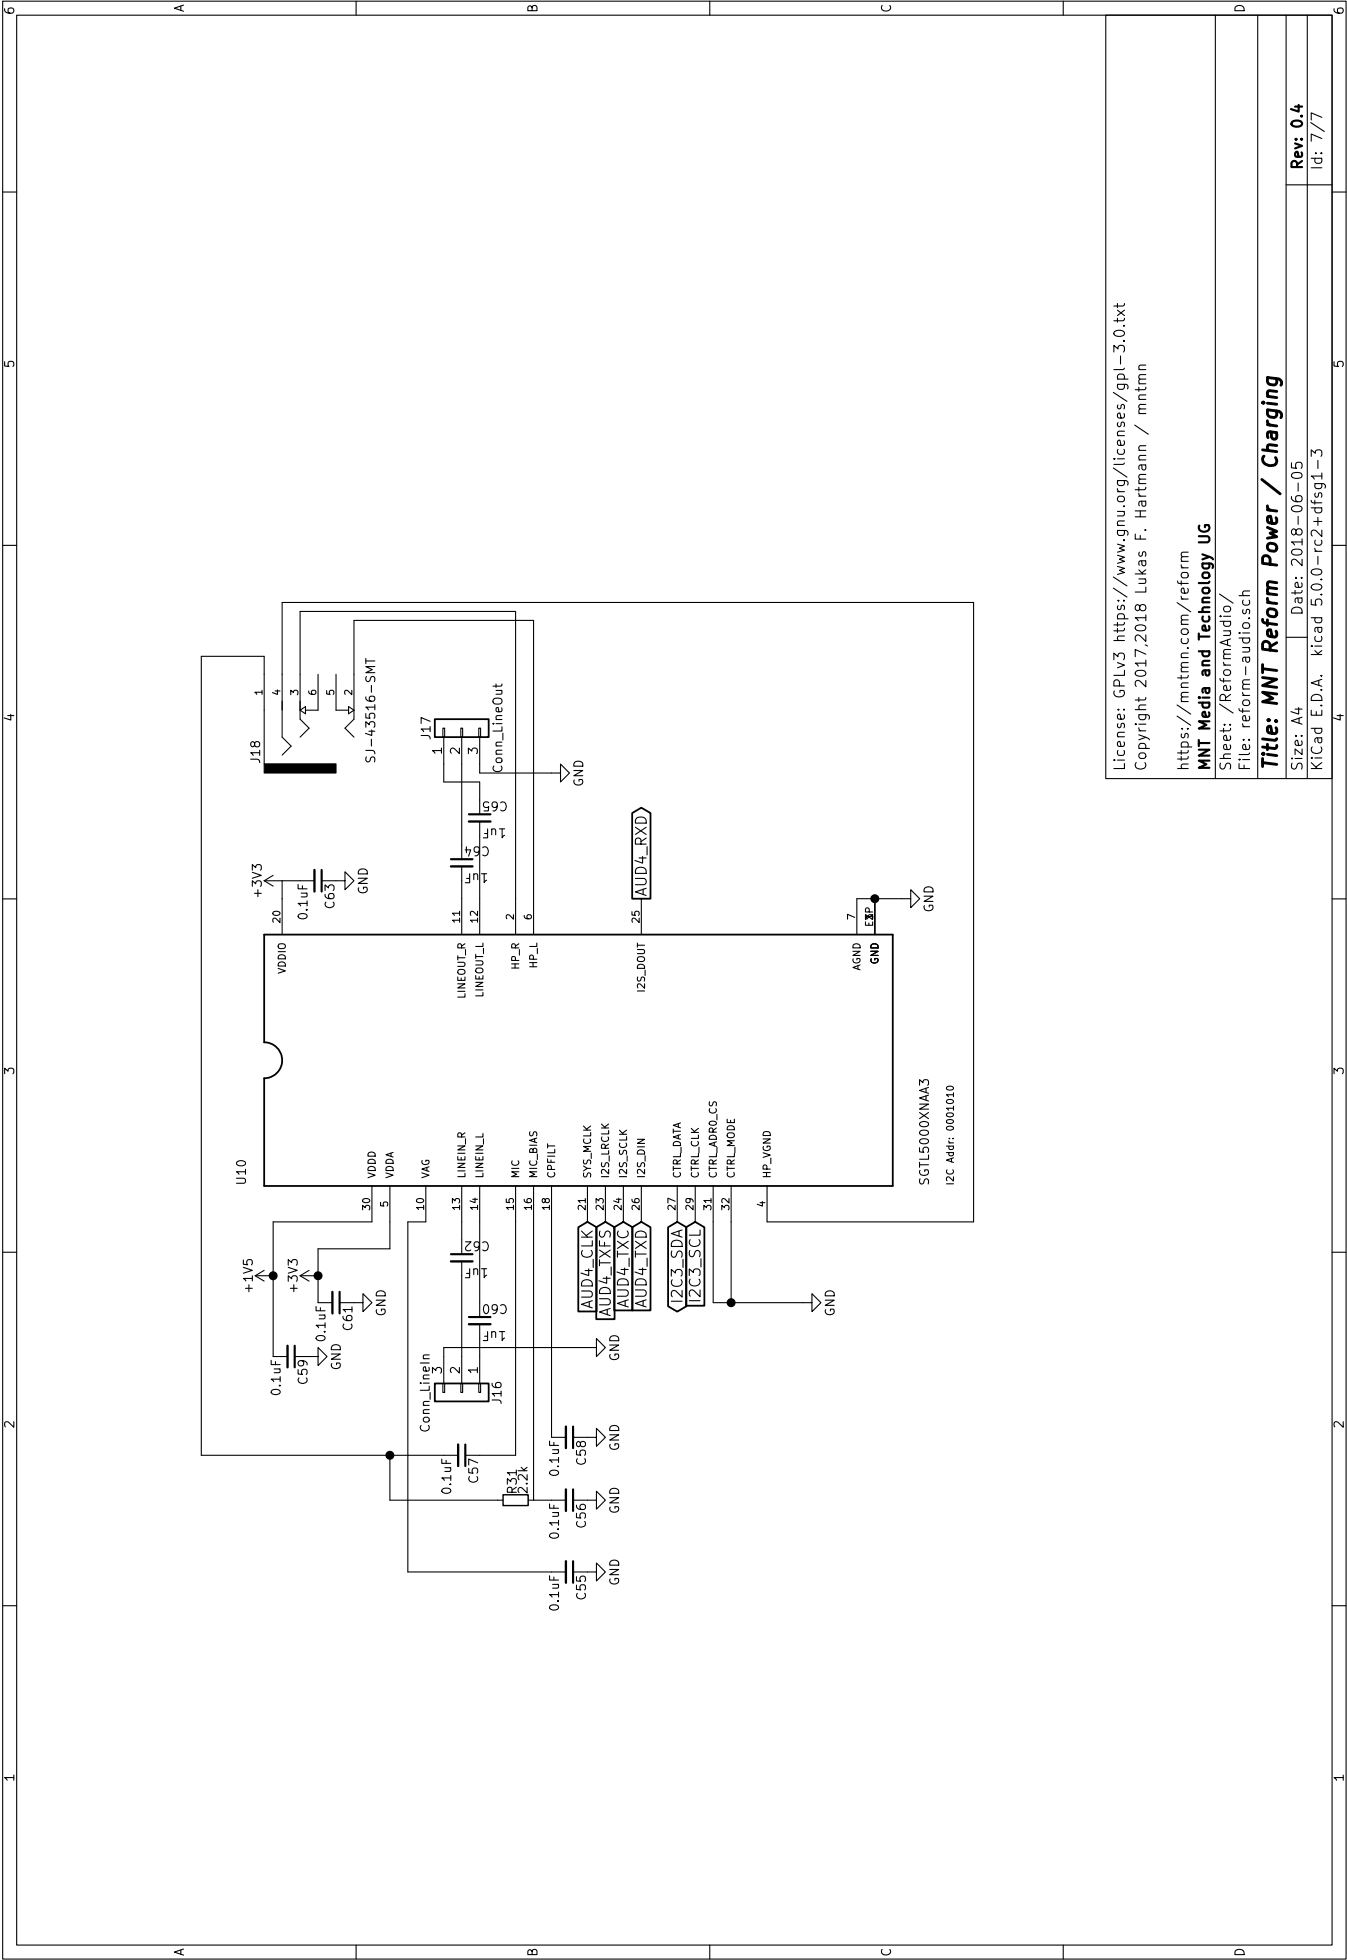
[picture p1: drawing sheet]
<svg xmlns="http://www.w3.org/2000/svg" width="190mm" height="277mm" viewBox="0 0 190 277" stroke-linecap="round" stroke-linejoin="round" font-family="sans-serif">
<g fill="none" stroke="#000" stroke-width=".15">
<path d="M.4 .2h190v277h-190zM2.4 2.1h186v273.1h-186zM50.4 .2v1.9M100.4 .2v1.9M150.4 .2v1.9M156.4 2.1h32v108h-32zM171.9 2.1v108M177.9 2.1v108M181.9 2.1v108M184.9 2.1v108M185.4 17.3l1.9 1.3M186.9 16.6l-1.5-.6v1"/>
<path d="M.4 27.2h2M181.9 26.2h6.5M188.4 27.2h2M157.5 55.5l1.9 1.3M157.5 49.8v-.9l.6 .5 .1-.5h.2h.5l.1 .2v.5l-.1 .2M157.6 46.9a1 1 0 0 1 1.4 .2v.1a.94 .94 0 0 1-1.5 0zM158 54.4h1.3a.39 .39 0 0 1 .2 .6M158 53.6h1.5M158 42.9v.6M158 45v.6M158 43.9l1 .7M158.1 54.4a.5 .5 0 0 0 .1 .6l.5 .1a.47 .47 0 0 0 .3-.6v-.1"/>
<path d="M158.1 53.6a.5 .5 0 0 1 .1-.6l.5-.1a.47 .47 0 0 1 .3 .6v.1M158.5 50.4v1.1M158.9 48.2l.1-.1v.1v.1l-.1-.1h.1M158.9 46.1l.1-.1v.1h-.1h.1M159 52.1l-.2 .2h-1.3M159 45v.3l-.2 .1h-1.3M159 42.9v.2l-.2 .2h-1.3M159 43.9l-1 .7M161.1 58.5h.9M161.1 56.5h.9M161.1 54.8v.6M161.1 54.3h.9"/>
<path d="M161.1 52.3h.9M162 57.8h-.7a.39 .39 0 0 0-.1 .7M162 57.2l-.9 .1v.3l.2 .2M162 55.9h-.9a.45 .45 0 0 0 .1 .6M162 54.8v.3h-.2h-1.2M162 53.6h-.7a.39 .39 0 0 0-.1 .7M162 53h-.7a.34 .34 0 0 0-.3 .3 .34 .34 0 0 0 .3 .3M162 51.7h-.9a.4 .4 0 0 0 .1 .6M.4 77.2h2M160.5 60.1l1.9 1.3M167.1 79.9v.3l.2 .1M167.1 79.4h.9"/>
<path d="M168 78.8h-.7a.39 .39 0 0 0-.1 .6M168 78.1h-.7a.34 .34 0 0 0-.3 .3 .34 .34 0 0 0 .3 .4M182.6 70.2a.62 .62 0 0 0 .7 .8h.6a.48 .48 0 0 0 .1-.8 .61 .61 0 0 0-.7 0 .51 .51 0 0 0 .2 .8M182.6 65.5v.7l.8 .1-.1-.1a.62 .62 0 0 1 .1-.7l.1-.1 .5 .1 .1 .2v.4l-.1 .2M182.7 67a1.16 1.16 0 0 1 1.4 0v.2v.3a1.01 1.01 0 0 1-1.5-.2zM183.6 68.3v1.2M185.4 70.8l.1 .3h.2h1.2M185.4 64.6v-1l.6 .5 .1-.3a.61 .61 0 0 1 .7-.1l.1 .2v.5l-.1 .2M185.4 71.8h1.5M186 68.4h1.2a.42 .42 0 0 1 .2 .7M186 70.8v.5M186 71.8a.48 .48 0 0 0 .1 .7l.1 .1 .6-.1a.48 .48 0 0 0 .1-.7"/>
<path d="M186 69.8a.37 .37 0 0 0 .2 .5 .54 .54 0 0 0 .3-.5h.4v.1v.4M186 68.4a.48 .48 0 0 0 .1 .7h.1h.6a.48 .48 0 0 0 .1-.7M186.4 65.1v1.2M186.9 67.3h-1.5l.5 .5M186.9 66.9v.9M188.4 77.2h2M45 95.4v5.1h-1.8M47.5 95.4v5.1h1.8M49.3 100l.8 .5-.8 .5zM51.7 93.2v.7M51.7 93.5h1.3M70.2 96.8v.4"/>
<path d="M71 96.8l-.1 .2-.1 .1h-1.1M166.5 82.2l.1 .3h.2h1.2M167.1 84.3l.1 .4h.1M167.1 84.7h.9M167.1 82.2v.6M167.1 80.3h.9M167.2 81h.6a.39 .39 0 0 1 .3 .4 .39 .39 0 0 1-.3 .4h-.5a.41 .41 0 0 1-.1-.8zM168 83.2v.5l-.2 .2-.7-.1v-.1v-.5h.3l.2 .7M172.5 84l1.9 1.3M172.5 87.2l.1 .1 .1-.1-.1-.1-.1 .1h.2M172.5 87.9h1.5M173 87.2h1"/>
<path d="M173.1 87.9a.48 .48 0 0 0 .1 .6l.1 .1 .6-.1a.48 .48 0 0 0 .1-.6M173.1 85.9l.2-.1h.5a.41 .41 0 0 1 .3 .4 .41 .41 0 0 1-.3 .4h-.5a.43 .43 0 0 1-.2-.7zM175.2 84.3h1.5M175.8 86.2a.37 .37 0 0 0 .1 .6h.1a.54 .54 0 0 0 .3-.6h.4v.2v.4M175.8 84.9a.48 .48 0 0 0 .1 .6l.1 .1 .6-.1a.48 .48 0 0 0 .1-.6M175.9 88.2l.6-.1a.41 .41 0 0 1 .2 .4 .41 .41 0 0 1-.2 .4h-.5a.41 .41 0 0 1-.1-.7zM176.6 87.5l.1-.1v.1h-.1h.1M176.7 83.6h-.8a.39 .39 0 0 0 0 .7M181.9 90.2h3M37.4 108.1v-15.2h-8.9v113h36.3M39.9 106.8l1.3-1.2-1.3-1.3v-19.1h97.8v87.7h-29.2v-5.1M42.4 104.3l1.3-1.3-1.3-1.3v-15.2h30.5v45.7"/>
<path d="M42.4 100.5l.8-.5v1zM50.1 104.3l-1.3-1.3 1.3-1.3v-13.9h25.4v44.4M51.8 107.1l-.1 .5 .2 .1h.3l.3-.5 .3-.1 .2 .2v.5M62.6 103h.3v1.3h-.3zM62.8 104.3v6.3h5v2.6M65.2 103h.2v1.3h-.2zM65.3 104.3v15.2M67.7 103h.3v1.3h-.3zM67.8 104.3v5.1h11.5v-1.3l1.2 1.3-1.2 1.2v-1.2M67.8 116.2v16M183.2 100.3h.9M183.7 100.1v.9l-1.1-.3"/>
<path d="M.4 127.2h2M37.4 124.6h7.1M37.4 124.6l1.2 .8M38.6 123.8l-1.2 .8M39.9 124.6v7.6M45.5 124.6h3.3v-1.3l1.3 1.3-1.3 1.3v-1.3M65.3 122.6v9.6M90.7 127.1v5.1M123.7 127.1v5.1M128.8 127.1v1.3l1.3-1.3-1.3-1.2v1.2h-7.6v5.1M188.4 127.2h2M133.9 155.6a.56 .56 0 0 1 .9 .3 .55 .55 0 0 1-.5 .2 .55 .55 0 0 1-.4-.3z"/>
<path d="M133.9 153.8a.56 .56 0 0 1 .9 .2 .63 .63 0 0 1-.9 0zM134.8 154.9h-.9l.2 .3M134.8 154.6v.6M.4 177.2h2M37.4 179.7l-1.3 .8M43.7 179.7l-1.3 .8M52.6 167.8v5.1h-14v19h2.1M55.1 167.8v8.9h-10.1v7.6h2M60.2 167.8v5.1h-2.5v49.5h22.3M65.3 167.8v9.6M65.3 178.4v17.3M67.8 167.8v16.5"/>
<path d="M72.9 167.8v38.1h-7.1M75.5 167.8v44.4M78 167.8v35.5h2M83.1 167.8v5.1M85.6 167.8v5.1M88.2 167.8v5.1M90.7 167.8v5.1M95.8 167.8v5.1M98.3 167.8v5.1M100.9 167.8v16.5h13.9v-1.3l1.3 1.3-1.3 1.3v-1.3M103.4 167.8v16.5M188.4 177.2h2"/>
<path d="M36.1 180.5l1.3 .7M36.1 180.5h2.5M41.7 191.9h3.3v-1.3l1.3 1.3-1.3 1.3v-1.3M42.4 180.5h2.6M42.4 180.5l1.3 .7M48 184.3h3.3v-1.3l1.3 1.3-1.3 1.3v-1.3M60.7 191.7h-.7a.31 .31 0 0 0-.1 .5h.1M62.6 195.7h.3v1.3h-.3zM65.2 195.7h.2v1.3h-.2zM67.7 195.7h.3v1.3h-.3zM67.8 187.3v8.4M84.4 190.6v1.3l1.2-1.3-1.2-1.2v1.2h-21.6v5.1"/>
<path d="M55.1 205.9v6.3h16M74.7 212.2h5.3M81 203.3h3.4v-1.2l1.2 1.2-1.2 1.3v-1.3M81 212.2h3.4v-1.2l1.2 1.2-1.2 1.3v-1.3M.4 227.2h2M81 222.4h3.4v-1.3l1.2 1.3-1.2 1.3v-1.3M188.4 227.2h2M50.4 275.2v2M100.4 275.2v2M150.4 275.2v2"/>
</g>
<g fill="none" stroke="#000" stroke-width=".3">
<path d="M183.2 15.1h.9M183.7 14.8v1l-1.1-.4M169.5 75.9h1.3l.2 .2v.3l-.2 .3h-1.3M169.6 74.4a.69 .69 0 0 0 .3 .7 .69 .69 0 0 0 .8 0 .54 .54 0 0 0 .2-.8h-.5v.3M66.3 115.2h3.1M45.5 123.1v3M63.8 121.6h3M63.8 177.4h3M41.7 190.4v3M48 182.8v3M66.3 186.3h3.1M65.8 204.4v3"/>
<path d="M81 201.8v3.1M81 210.7v3.1M81 220.9v3"/>
</g>
<path d="M178.6 57l.1 .1 .1-.1-.1-.1-.1 .1h.2M179.2 59.5a.54 .54 0 0 0 .4 .6M179.2 58l1.7 .2a.62 .62 0 0 1 .2 .9M179.2 53.4l1.7 .2a.6 .6 0 0 1 .2 .9M179.2 57l1.4 .2M179.2 56.1l1.4 .1M179.3 58a.68 .68 0 0 0 .3 1l.6 .1 .2-.1 .2-.3-.1-.5M179.3 53.4a.68 .68 0 0 0 .3 1l.6 .1 .2-.1 .2-.3-.1-.5M180.6 55.4l-1.1-.1h-.2a.6 .6 0 0 0 .1 .8M179.2 60.1l1.4 .2" fill="none" stroke="#000" stroke-width=".41"/>
<path d="M61.5 101.7h7.6v2.6h-7.6zM89.4 115l1.3-.7 1.3 .7v12.1h-2.6zM37.4 132.2h88.9v35.6h-88.9v-15.3a2.54 2.54 0 0 0 2.5-2.5 2.54 2.54 0 0 0-2.5-2.5zM81.8 173.6l1.3-.7 1.3 .7v11.9h-2.6zM84.3 173.6l1.3-.7 1.3 .7v13h-2.6zM86.9 173.6l1.3-.7 1.3 .7v11.8h-2.6zM89.4 173.6l1.3-.7 1.3 .7v11.8h-2.6zM94.5 173.6l1.3-.7 1.3 .7v11.2l-1.3 .8-1.3-.8zM97 173.6l1.3-.7 1.3 .7v11.1h-2.6zM61.5 195.7h7.6v2.6h-7.6z" fill="none" stroke="#000" stroke-width=".25"/>
<g fill="#000" stroke="#000" stroke-width=".25">
<circle cx="123.7" cy="127.1" r=".51"/>
<circle cx="38.6" cy="180.5" r=".51"/>
<circle cx="45" cy="180.5" r=".51"/>
<circle cx="103.4" cy="184.3" r=".51"/>
<circle cx="55.1" cy="205.9" r=".51"/>
</g>
<path d="M66.3 116.2h3.1M44.5 123.1v3M63.8 122.6h3M63.8 178.4h3M40.7 190.4v3M47 182.8v3M66.3 187.3h3.1M64.8 204.4v3M80 201.8v3.1M80 210.7v3.1M80 220.9v3" fill="none" stroke="#000" stroke-width=".33"/>
<path d="M71.1 211.5h3.6v1.5h-3.6z" fill="none" stroke="#000" stroke-width=".2"/>
<path d="M37.4 108.1h10.1v1.3h-10.1z" fill="#000" stroke="#000" stroke-width=".15"/>
<text font-size="2.8" x="180.7" y="109.2" transform="rotate(-90 180.7 109.2)">Title: MNT Reform Power / Charging</text>
<g font-size="2.1">
<text x="184.2" y="24.2" transform="rotate(-90 184.2 24.2)">Rev: 0.4</text>
<text x="187" y="24.2" transform="rotate(-90 187 24.2)">Id: 7/7</text>
<text x="184.2" y="87.2" transform="rotate(-90 184.2 87.2)">Date: 2018-06-05</text>
<text x="159.1" y="109.2" transform="rotate(-90 159.1 109.2)">License: GPLv3 https://www.gnu.org/licenses/gpl-3.0.txt</text>
<text x="162.1" y="109.2" transform="rotate(-90 162.1 109.2)">Copyright 2017,2018 Lukas F. Hartmann / mntmn</text>
<text x="168.1" y="109.2" transform="rotate(-90 168.1 109.2)">https://mntmn.com/reform</text>
<text x="171.1" y="109.2" transform="rotate(-90 171.1 109.2)">MNT Media and Technology UG</text>
<text x="174.1" y="109.2" transform="rotate(-90 174.1 109.2)">Sheet: /ReformAudio/</text>
<text x="176.8" y="109.2" transform="rotate(-90 176.8 109.2)">File: reform-audio.sch</text>
<text x="184.2" y="109.2" transform="rotate(-90 184.2 109.2)">Size: A4</text>
<text x="187" y="109.2" transform="rotate(-90 187 109.2)">KiCad E.D.A. kicad 5.0.0-rc2+dfsg1-3</text>
<text x="91.5" y="126.9" transform="rotate(-90 91.5 126.9)">AUD4_RXD</text>
<text x="83.8" y="185.1" transform="rotate(-90 83.8 185.1)">AUD4_CLK</text>
<text x="88.9" y="185" transform="rotate(-90 88.9 185)">AUD4_TXC</text>
<text x="91.5" y="185" transform="rotate(-90 91.5 185)">AUD4_TXD</text>
<text x="96.5" y="183.9" transform="rotate(-90 96.5 183.9)">I2C3_SDA</text>
<text x="99.1" y="183.7" transform="rotate(-90 99.1 183.7)">I2C3_SCL</text>
<text x="86.4" y="186.2" transform="rotate(-90 86.4 186.2)">AUD4_TXFS</text>
</g>
<g font-size="1.8">
<text x="2" y="2.2" transform="rotate(-90 2 2.2)">6</text>
<text x="26" y="1.8" transform="rotate(-90 26 1.8)">A</text>
<text x="76" y="1.8" transform="rotate(-90 76 1.8)">B</text>
<text x="126" y="1.8" transform="rotate(-90 126 1.8)">C</text>
<text x="176" y="1.8" transform="rotate(-90 176 1.8)">D</text>
<text x="190" y="2.2" transform="rotate(-90 190 2.2)">6</text>
<text x="2" y="52.2" transform="rotate(-90 2 52.2)">5</text>
<text x="190" y="52.2" transform="rotate(-90 190 52.2)">5</text>
<text x="2" y="102.2" transform="rotate(-90 2 102.2)">4</text>
<text x="36.8" y="107.8" transform="rotate(-90 36.8 107.8)">J18</text>
<text x="53.1" y="106.5" transform="rotate(-90 53.1 106.5)">SJ-43516-SMT</text>
<text x="60.9" y="104.5" transform="rotate(-90 60.9 104.5)">J17</text>
<text x="62.5" y="106.7" transform="rotate(-90 62.5 106.7)">1</text>
<text x="65" y="106.7" transform="rotate(-90 65 106.7)">2</text>
<text x="67.6" y="106.7" transform="rotate(-90 67.6 106.7)">3</text>
<text x="190" y="102.2" transform="rotate(-90 190 102.2)">4</text>
<text x="71.1" y="109.1" transform="rotate(-90 71.1 109.1)">Conn_LineOut</text>
<text x="71.6" y="113.4" transform="rotate(-180 71.6 113.4)">C65</text>
<text x="82.5" y="111.3" transform="rotate(-90 82.5 111.3)">GND</text>
<text x="69.1" y="119.7" transform="rotate(-180 69.1 119.7)">C64</text>
<text x="71.5" y="117.2" transform="rotate(-180 71.5 117.2)">1uF</text>
<text x="68.9" y="123.5" transform="rotate(-180 68.9 123.5)">1uF</text>
<text x="37" y="126.7" transform="rotate(-90 37 126.7)">+3V3</text>
<text x="43.5" y="129.9" transform="rotate(-90 43.5 129.9)">0.1uF</text>
<text x="47.3" y="128.4" transform="rotate(-90 47.3 128.4)">C63</text>
<text x="52" y="126.6" transform="rotate(-90 52 126.6)">GND</text>
<text x="132" y="129.1" transform="rotate(-90 132 129.1)">GND</text>
<text x="2" y="152.2" transform="rotate(-90 2 152.2)">3</text>
<text x="190" y="152.2" transform="rotate(-90 190 152.2)">3</text>
<text x="34.8" y="167.5" transform="rotate(-90 34.8 167.5)">U10</text>
<text x="131.4" y="167.4" transform="rotate(-90 131.4 167.4)">SGTL5000XNAA3</text>
<text x="68.9" y="179.4" transform="rotate(-180 68.9 179.4)">1uF</text>
<text x="69.1" y="175.6" transform="rotate(-180 69.1 175.6)">C62</text>
<text x="35.8" y="182.6" transform="rotate(-90 35.8 182.6)">+1V5</text>
<text x="42.1" y="182.6" transform="rotate(-90 42.1 182.6)">+3V3</text>
<text x="71.6" y="184.5" transform="rotate(-180 71.6 184.5)">C60</text>
<text x="46" y="189.6" transform="rotate(-90 46 189.6)">0.1uF</text>
<text x="49.9" y="188.1" transform="rotate(-90 49.9 188.1)">C61</text>
<text x="54.6" y="186.2" transform="rotate(-90 54.6 186.2)">GND</text>
<text x="71.5" y="188.3" transform="rotate(-180 71.5 188.3)">1uF</text>
<text x="118.1" y="186.2" transform="rotate(-90 118.1 186.2)">GND</text>
<text x="39.7" y="197.2" transform="rotate(-90 39.7 197.2)">0.1uF</text>
<text x="43.5" y="195.7" transform="rotate(-90 43.5 195.7)">C59</text>
<text x="48.2" y="193.9" transform="rotate(-90 48.2 193.9)">GND</text>
<text x="62.5" y="194.3" transform="rotate(-90 62.5 194.3)">3</text>
<text x="65" y="194.3" transform="rotate(-90 65 194.3)">2</text>
<text x="67.6" y="194.3" transform="rotate(-90 67.6 194.3)">1</text>
<text x="87.6" y="192.6" transform="rotate(-90 87.6 192.6)">GND</text>
<text x="2" y="202.2" transform="rotate(-90 2 202.2)">2</text>
<text x="60.8" y="202.4" transform="rotate(-90 60.8 202.4)">Conn_LineIn</text>
<text x="70.9" y="198.5" transform="rotate(-90 70.9 198.5)">J16</text>
<text x="190" y="202.2" transform="rotate(-90 190 202.2)">2</text>
<text x="67.6" y="209.7" transform="rotate(-90 67.6 209.7)">C57</text>
<text x="79.1" y="208.6" transform="rotate(-90 79.1 208.6)">0.1uF</text>
<text x="82.9" y="207.2" transform="rotate(-90 82.9 207.2)">C58</text>
<text x="87.6" y="205.3" transform="rotate(-90 87.6 205.3)">GND</text>
<text x="63.8" y="211.2" transform="rotate(-90 63.8 211.2)">0.1uF</text>
<text x="73.1" y="211.2" transform="rotate(-90 73.1 211.2)">R31</text>
<text x="74.6" y="211.1" transform="rotate(-90 74.6 211.1)">2.2k</text>
<text x="87.6" y="214.2" transform="rotate(-90 87.6 214.2)">GND</text>
<text x="79.1" y="217.5" transform="rotate(-90 79.1 217.5)">0.1uF</text>
<text x="82.9" y="216" transform="rotate(-90 82.9 216)">C56</text>
<text x="79.1" y="227.7" transform="rotate(-90 79.1 227.7)">0.1uF</text>
<text x="82.9" y="226.2" transform="rotate(-90 82.9 226.2)">C55</text>
<text x="87.6" y="224.3" transform="rotate(-90 87.6 224.3)">GND</text>
<text x="2" y="252.2" transform="rotate(-90 2 252.2)">1</text>
<text x="190" y="252.2" transform="rotate(-90 190 252.2)">1</text>
<text x="26" y="276.8" transform="rotate(-90 26 276.8)">A</text>
<text x="76" y="276.8" transform="rotate(-90 76 276.8)">B</text>
<text x="126" y="276.8" transform="rotate(-90 126 276.8)">C</text>
<text x="176" y="276.8" transform="rotate(-90 176 276.8)">D</text>
</g>
<g font-size="1.4">
<text x="37.1" y="98.3" transform="rotate(-90 37.1 98.3)">1</text>
<text x="39.6" y="98.3" transform="rotate(-90 39.6 98.3)">4</text>
<text x="42.2" y="98.3" transform="rotate(-90 42.2 98.3)">3</text>
<text x="44.7" y="98.3" transform="rotate(-90 44.7 98.3)">6</text>
<text x="47.3" y="98.3" transform="rotate(-90 47.3 98.3)">5</text>
<text x="49.8" y="98.3" transform="rotate(-90 49.8 98.3)">2</text>
<text x="39.6" y="130.5" transform="rotate(-90 39.6 130.5)">20</text>
<text x="65" y="130.5" transform="rotate(-90 65 130.5)">11</text>
<text x="67.6" y="130.5" transform="rotate(-90 67.6 130.5)">12</text>
<text x="72.7" y="130.1" transform="rotate(-90 72.7 130.1)">2</text>
<text x="75.2" y="130.1" transform="rotate(-90 75.2 130.1)">6</text>
<text x="90.4" y="130.5" transform="rotate(-90 90.4 130.5)">25</text>
<text x="120.9" y="130.1" transform="rotate(-90 120.9 130.1)">7</text>
<text x="123.5" y="131.1" transform="rotate(-90 123.5 131.1)">EXP</text>
<text x="123.5" y="130.1" transform="rotate(-90 123.5 130.1)">1</text>
<text x="40.4" y="137.7" transform="rotate(-90 40.4 137.7)">VDDIO</text>
<text x="73.4" y="137" transform="rotate(-90 73.4 137)">HP_R</text>
<text x="76" y="136.8" transform="rotate(-90 76 136.8)">HP_L</text>
<text x="121.7" y="137.4" transform="rotate(-90 121.7 137.4)">AGND</text>
<text x="124.2" y="136.4" transform="rotate(-90 124.2 136.4)">GND</text>
<text x="65.8" y="141.3" transform="rotate(-90 65.8 141.3)">LINEOUT_R</text>
<text x="68.3" y="141.1" transform="rotate(-90 68.3 141.1)">LINEOUT_L</text>
<text x="91.2" y="140.1" transform="rotate(-90 91.2 140.1)">I2S_DOUT</text>
<text x="53.1" y="166.8" transform="rotate(-90 53.1 166.8)">VDDD</text>
<text x="55.6" y="166.8" transform="rotate(-90 55.6 166.8)">VDDA</text>
<text x="60.7" y="166.8" transform="rotate(-90 60.7 166.8)">VAG</text>
<text x="65.8" y="166.8" transform="rotate(-90 65.8 166.8)">LINEIN_R</text>
<text x="68.3" y="166.8" transform="rotate(-90 68.3 166.8)">LINEIN_L</text>
<text x="73.4" y="166.8" transform="rotate(-90 73.4 166.8)">MIC</text>
<text x="76" y="166.8" transform="rotate(-90 76 166.8)">MIC_BIAS</text>
<text x="78.5" y="166.8" transform="rotate(-90 78.5 166.8)">CPFILT</text>
<text x="83.6" y="166.8" transform="rotate(-90 83.6 166.8)">SYS_MCLK</text>
<text x="86.1" y="166.8" transform="rotate(-90 86.1 166.8)">I2S_LRCLK</text>
<text x="88.7" y="166.8" transform="rotate(-90 88.7 166.8)">I2S_SCLK</text>
<text x="91.2" y="166.8" transform="rotate(-90 91.2 166.8)">I2S_DIN</text>
<text x="96.3" y="166.8" transform="rotate(-90 96.3 166.8)">CTRL_DATA</text>
<text x="98.8" y="166.8" transform="rotate(-90 98.8 166.8)">CTRL_CLK</text>
<text x="101.4" y="166.8" transform="rotate(-90 101.4 166.8)">CTRL_ADR0_CS</text>
<text x="103.9" y="166.8" transform="rotate(-90 103.9 166.8)">CTRL_MODE</text>
<text x="109" y="166.8" transform="rotate(-90 109 166.8)">HP_VGND</text>
<text x="134.9" y="167.8" transform="rotate(-90 134.9 167.8)">I2C Addr: 0001010</text>
<text x="52.3" y="171.1" transform="rotate(-90 52.3 171.1)">30</text>
<text x="54.9" y="170.7" transform="rotate(-90 54.9 170.7)">5</text>
<text x="60" y="171.1" transform="rotate(-90 60 171.1)">10</text>
<text x="65" y="171.1" transform="rotate(-90 65 171.1)">13</text>
<text x="67.6" y="171.1" transform="rotate(-90 67.6 171.1)">14</text>
<text x="72.7" y="171.1" transform="rotate(-90 72.7 171.1)">15</text>
<text x="75.2" y="171.1" transform="rotate(-90 75.2 171.1)">16</text>
<text x="77.7" y="171.1" transform="rotate(-90 77.7 171.1)">18</text>
<text x="82.8" y="171.1" transform="rotate(-90 82.8 171.1)">21</text>
<text x="85.4" y="171.1" transform="rotate(-90 85.4 171.1)">23</text>
<text x="87.9" y="171.1" transform="rotate(-90 87.9 171.1)">24</text>
<text x="90.4" y="171.1" transform="rotate(-90 90.4 171.1)">26</text>
<text x="95.5" y="171.1" transform="rotate(-90 95.5 171.1)">27</text>
<text x="98.1" y="171.1" transform="rotate(-90 98.1 171.1)">29</text>
<text x="100.6" y="171.1" transform="rotate(-90 100.6 171.1)">31</text>
<text x="103.1" y="171.1" transform="rotate(-90 103.1 171.1)">32</text>
<text x="108.2" y="170.7" transform="rotate(-90 108.2 170.7)">4</text>
</g>
</svg>
